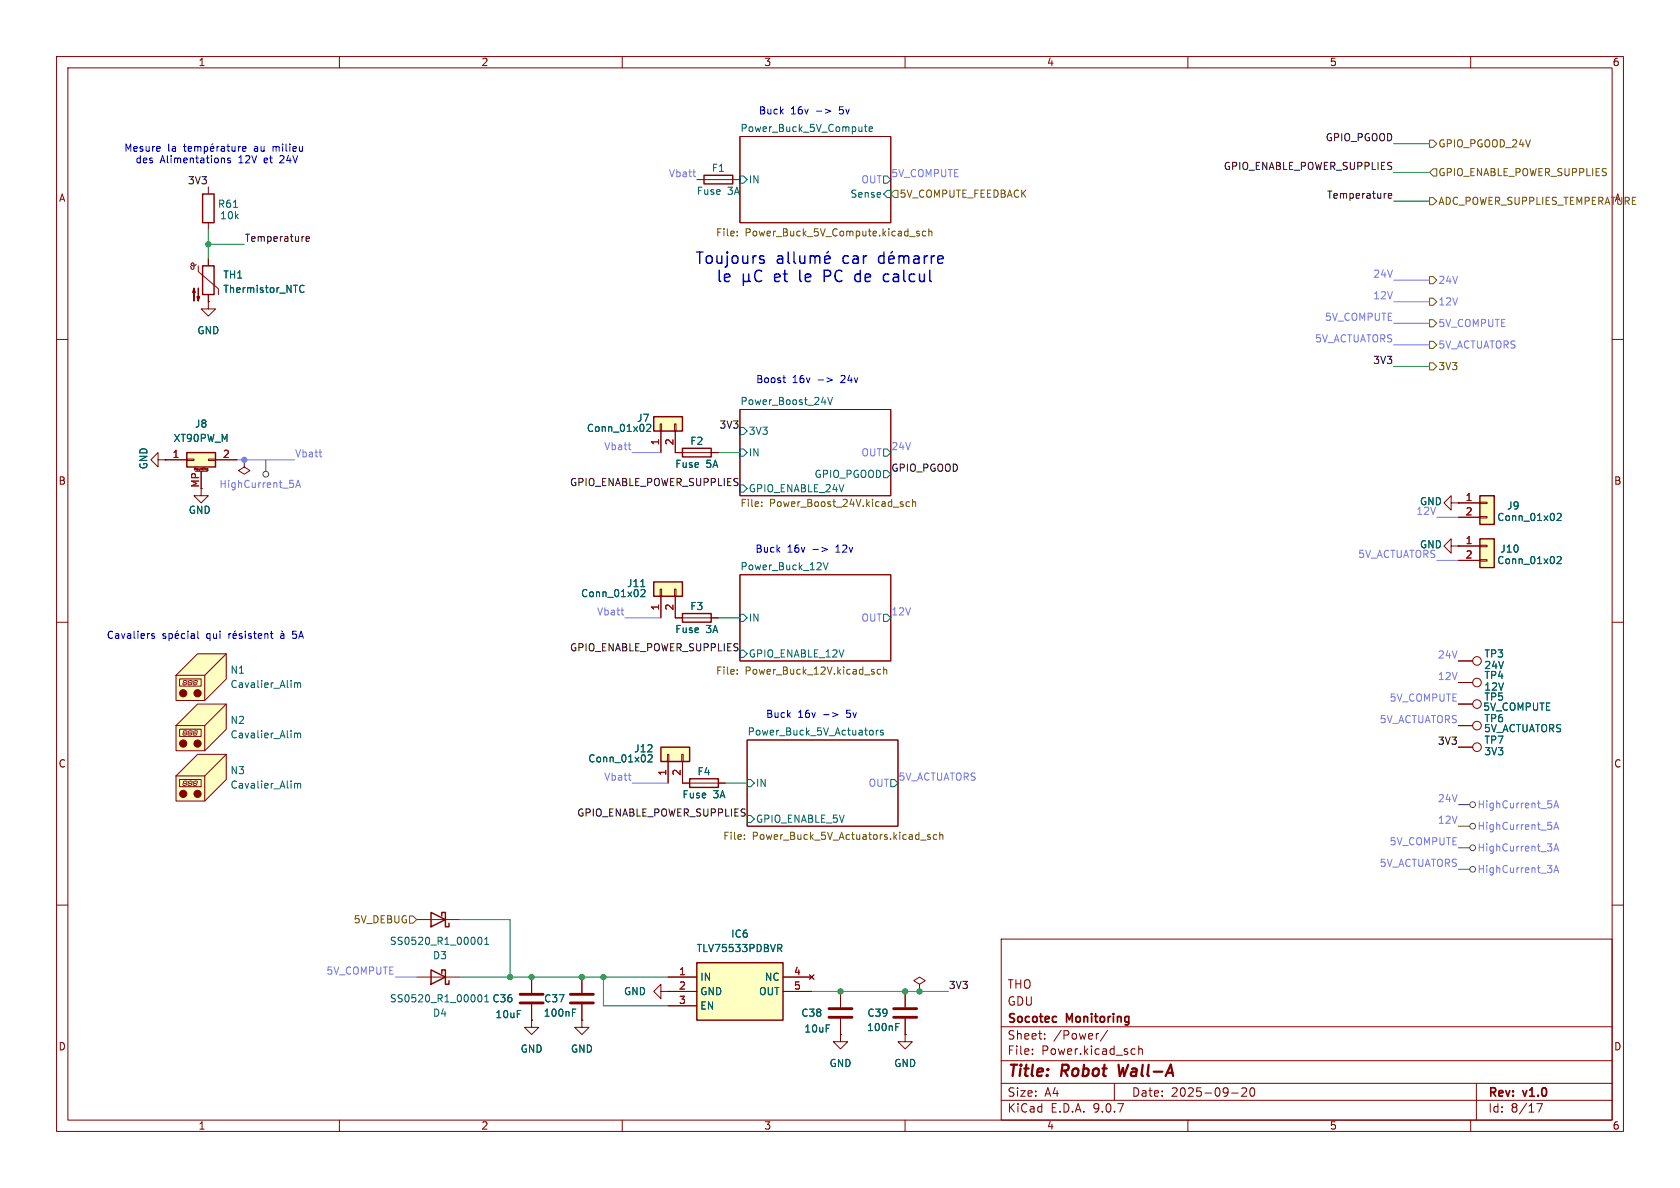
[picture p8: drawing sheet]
<svg xmlns="http://www.w3.org/2000/svg" width="297mm" height="210mm" viewBox="0 0 297 210" stroke-linecap="round" stroke-linejoin="round" font-family="sans-serif">
<g fill="none" stroke="#840000" stroke-width=".18">
<path d="M10 10h277v190h-277zM12 12h273v186h-273zM60 10v2M110 10v2M160 10v2M210 10v2M260 10v2M130.8 24.1h26.7v15.3h-26.7zM10 60h2M130.8 72.4h26.7v15.2h-26.7zM285 60h2M43.2 81.3v1.3l1 .6-1 .6-1-.6 1-.6"/>
<path d="M43.2 81.3h.1M10 110h2M130.8 101.6h26.7v15.2h-26.7zM285 110h2M132.1 130.8h26.6v15.3h-26.6zM10 160h2M116.8 175.3v-1.3l-1.2 1.3 1.2 1.2v-1.2h1.3M118.1 175.3h.1M177 166h108v32h-108zM285 160h2M60 198v2M110 198v2"/>
<path d="M160 198v2M177 194.5h108M177 191.5h108M177 187.5h108M177 181.5h108M182.5 186.3v.1M182.5 185.5v.1M184.7 183.6v.1M184.7 182.8v.1M194.2 182.7l-.2 .1M195.8 182.1l-1.3 2M197 191.5v3"/>
<path d="M200.2 185.4l.5 .1M200.7 186.3l-.5 .1M201.3 185.5l.2-.1 .4 .1 .1 .9M201.3 184.9v1.5M210 198v2M217.7 193.2h1.2M219.5 192.4l.6-.1 .2 .1 .1 .3-.9 1.1h.9M221.1 192.4l.2-.1a.81 .81 0 0 1 .6 .6 .81 .81 0 0 1-.3 .8l-.1 .1a.81 .81 0 0 1-.4-1.4zM260 198v2M261 191.5v6.5M271.7 195.1h1l-.7 1.5"/>
</g>
<path d="M197.7 188.2l.3 2 .5-1.4" fill="none" stroke="#840000" stroke-width=".4"/>
<g fill="none" stroke="#006464" stroke-width=".18">
<path d="M130.8 31.1h.6l.7 .7-.7 .6h-.6zM152.8 22.4h.5M153 22v1.1l.3 .2M153.6 22.8l.7-.1-.1-.2-.4-.1-.2 .2 .1 .6h.5M156.2 31.1h.6l.7 .7-.7 .6h-.6zM156.8 33.7h.7v1.2h-.7l-.6-.6zM130.8 79.4h.6l.7 .6-.7 .6h-.6zM130.8 75.6h.6l.7 .6-.7 .6h-.6zM146.3 70.2l.5 1.3 .4-1.3M156.2 79.4h.6l.7 .6-.7 .6h-.6zM130.8 85.7h.6l.7 .7-.7 .6h-.6zM145.5 99.5l.5 1.2 .4-1.2"/>
<path d="M156.2 83.2h.6l.7 .6-.7 .7h-.6zM130.8 108.6h.6l.7 .6-.7 .7h-.6zM130.8 114.9h.6l.7 .7-.7 .6h-.6zM156.2 108.6h.6l.7 .6-.7 .7h-.6zM132.1 137.8h.6l.6 .6-.6 .7h-.6zM154.1 129.1l.3 .2v.4l-.3 .2M154.9 129.1v.8M155.3 129.1l-.4 .2M156.1 129.1h-.3l-.2 .2 .1 .2 .4 .1v.3h-.5M157.5 137.8h.6l.6 .6-.6 .7h-.6zM132.1 144.1h.6l.6 .7-.6 .6h-.6z"/>
</g>
<g fill="none" stroke="#725600" stroke-width=".18">
<path d="M130.3 41.6v.1M130.3 40.9v.1M162.5 40.9h-.3l-.2 .1 .1 .2 .4 .1v.3h-.5M163.7 40.9h-.4l-.2 .2 .1 .5h.5M164.2 41l.2-.1h.3l.1 .8M164.2 40.4v1.3M134.7 89.4v.1M134.7 88.8v.1M159.5 89.1l.2 .2-.2 .2M159.5 88.7l.1 .1M160.8 88.8l-.4-.1-.2 .2 .1 .6h.5M161.3 88.8l.2-.1 .3 .1 .1 .7"/>
<path d="M161.3 88.3v1.2M130.3 118.4v.1M130.3 119.1v.1M155.7 118.4l-.4-.1-.2 .3 .1 .5h.5M156.2 118.5l.2-.2 .3 .1 .1 .8M156.2 117.9v1.3M131.6 148.3v.1M131.6 147.6v.1M162.8 148.5h.9M164.5 147.6l-.4-.1-.1 .2v.2l.5 .1v.3h-.5M165.6 147.6l-.4-.1-.2 .3 .1 .5h.5M166.1 147.7l.2-.2 .3 .1 .1 .8"/>
<path d="M166.1 147.1v1.3"/>
</g>
<path d="M123.2 170.2h15.2v10.1h-15.2z" fill="#ffffc2"/>
<path d="M123.2 170.2h15.2v10.1h-15.2z" fill="none" stroke="#840000" stroke-width=".25"/>
<g fill="none" stroke="#840000" stroke-width=".18">
<path d="M27.9 81.3v-1.3l-1.2 1.3 1.2 1.3v-1.3h1.3M29.2 81.3h.1M35.6 86.4v1.2h1.2l-1.2 1.3-1.3-1.3h1.3M94 172.7v2.8M94 177.5v2.8M102.9 172.7v2.8M102.9 177.5v2.8M118.1 172.7h5.1M118.1 175.3h5.1M118.1 177.8h5.1M138.4 172.7h5.1M138.4 175.3h5.1"/>
<path d="M143.1 172.3l.8 .8M143.9 172.3l-.8 .8M102.9 180.3v1.3h1.2l-1.2 1.3-1.3-1.3h1.3M102.9 180.3h.1"/>
</g>
<path d="M101.2 179h.4M101.2 178.4h.6M137.5 166.9h.5l.2 .3-.1 .4h-.6M137.8 167.6l.4 .6" fill="none" stroke="#006464" stroke-width=".18"/>
<path d="M91.9 175.8h4.1M91.9 177.3h4.1M100.8 175.8h4.1M100.8 177.3h4.1" fill="none" stroke="#840000" stroke-width=".51"/>
<path d="M34.9 115.6h5.1v4.4l-3.8 3.8h-5.1v-4.4z" fill="#ffffc2"/>
<g fill="none" stroke="#840000" stroke-width=".18">
<path d="M34.9 115.6h5.1v4.4l-3.8 3.8h-5.1v-4.4zM36.2 119.4v4.4M40 115.6l-3.8 3.8h-5.1M31.7 120h3.9v1.3h-3.9zM32.4 120.8l-.1 .2M32.4 121.1h.4M32.5 120.3l-.1 .3M32.5 120.7h.3M32.6 120.3h.3M33 120.8l-.1 .2M33.1 120.3l-.1 .3M33.3 120.8l-.1 .2"/>
<path d="M33.3 121.1h.4M33.4 120.3l-.1 .3M33.4 120.7h.3M33.5 120.3h.3M33.9 120.8l-.1 .2M34 120.3l-.1 .3M34.2 120.8l-.1 .2M34.2 121.1h.4M34.3 120.3l-.1 .3M34.3 120.7h.3M34.4 120.3h.3M34.8 120.8l-.1 .2"/>
<path d="M34.9 120.3l-.1 .3"/>
</g>
<g fill="#840000" stroke="#840000" stroke-width=".18">
<circle cx="32.4" cy="122.6" r=".63"/>
<circle cx="34.9" cy="122.6" r=".63"/>
</g>
<path d="M52.1 120.8l.3-.1 .2 .2M52.6 120.9l.2-.2 .3 .1v.7M52.6 120.9v.6" fill="none" stroke="#006464" stroke-width=".18"/>
<path d="M34.9 133.4h5.1v4.4l-3.8 3.8h-5.1v-4.4z" fill="#ffffc2"/>
<g fill="none" stroke="#840000" stroke-width=".18">
<path d="M31.7 137.8h3.9v1.3h-3.9zM32.4 138.5l-.1 .2M32.4 138.8h.4M32.5 138.1l-.1 .3M32.5 138.5h.3M32.6 138.1h.3M33 138.5l-.1 .3M33.1 138.1l-.1 .3M33.3 138.5l-.1 .2M33.3 138.8h.4M33.4 138.1l-.1 .3M33.4 138.5h.3"/>
<path d="M33.5 138.1h.3M33.9 138.5l-.1 .3M34 138.1l-.1 .3M34.2 138.5l-.1 .2M34.2 138.8h.4M34.3 138.1l-.1 .3M34.3 138.5h.3M34.4 138.1h.3M34.8 138.5l-.1 .3M34.9 138.1l-.1 .3M34.9 133.4h5.1v4.4l-3.8 3.8h-5.1v-4.4zM36.2 137.2v4.4"/>
<path d="M40 133.4l-3.8 3.8h-5.1"/>
</g>
<g fill="#840000" stroke="#840000" stroke-width=".18">
<circle cx="32.4" cy="140.3" r=".63"/>
<circle cx="34.9" cy="140.3" r=".63"/>
</g>
<path d="M52.1 138.6l.3-.1 .2 .2M52.6 138.7l.2-.2h.3v.8M52.6 138.7v.6" fill="none" stroke="#006464" stroke-width=".18"/>
<path d="M34.9 124.5h5.1v4.4l-3.8 3.8h-5.1v-4.4z" fill="#ffffc2"/>
<g fill="none" stroke="#840000" stroke-width=".18">
<path d="M256.5 96.5v-1.2l-1.2 1.2 1.2 1.3v-1.3h1.3M257.8 96.5h.1M31.7 128.9h3.9v1.3h-3.9zM32.4 129.6l-.1 .2M32.4 129.9h.4M32.5 129.2l-.1 .3M32.5 129.6h.3M32.6 129.2h.3M33 129.6l-.1 .3M33.1 129.2l-.1 .3M33.3 129.6l-.1 .2M33.3 129.9h.4"/>
<path d="M33.4 129.2l-.1 .3M33.4 129.6h.3M33.5 129.2h.3M33.9 129.6l-.1 .3M34 129.2l-.1 .3M34.2 129.6l-.1 .2M34.2 129.9h.4M34.3 129.2l-.1 .3M34.3 129.6h.3M34.4 129.2h.3M34.8 129.6l-.1 .3M34.9 129.2l-.1 .3"/>
<path d="M34.9 124.5h5.1v4.4l-3.8 3.8h-5.1v-4.4zM36.2 128.3v4.4M40 124.5l-3.8 3.8h-5.1M120.6 138.4h7.7"/>
</g>
<g fill="#840000" stroke="#840000" stroke-width=".18">
<circle cx="32.4" cy="131.4" r=".63"/>
<circle cx="34.9" cy="131.4" r=".63"/>
</g>
<path d="M52.1 129.7l.3-.1 .2 .2M52.6 129.8l.2-.2 .3 .1v.7M52.6 129.8v.6" fill="none" stroke="#006464" stroke-width=".18"/>
<path d="M121.9 137.7h5.1v1.5h-5.1z" fill="none" stroke="#840000" stroke-width=".25"/>
<path d="M261.6 87.6h2.6v5.1h-2.6z" fill="#ffffc2"/>
<path d="M120.6 79.2h5.1v1.6h-5.1zM261.6 87.6h2.6v5.1h-2.6zM76.2 171.5l2.5 1.2-2.5 1.3zM78.1 172.1v-.6h.6v2.5h.7v-.6" fill="none" stroke="#840000" stroke-width=".25"/>
<path d="M119.4 80h7.6M257.8 88.9h3.8M257.8 91.4h3.8M261.6 88.8h1.3v.2h-1.3zM261.6 91.3h1.3v.3h-1.3zM73.7 172.7h7.6" fill="none" stroke="#840000" stroke-width=".18"/>
<path d="M275.3 90.9l.5-.2 .2 .4-.8 .9h.8M84.5 176.1l.3-.3a.68 .68 0 0 1 .4 .7 .68 .68 0 0 1-.4 .6l-.3-.2M85.7 177.1h.7M85.7 176.2l.3-.4v1.3" fill="none" stroke="#006464" stroke-width=".18"/>
<path d="M261.6 95.3h2.6v5h-2.6z" fill="#ffffc2"/>
<path d="M261.6 95.3h2.6v5h-2.6zM76.2 161.3l2.5 1.3-2.5 1.2zM78.1 161.9v-.6h.6v2.5h.7v-.6" fill="none" stroke="#840000" stroke-width=".25"/>
<g fill="none" stroke="#840000" stroke-width=".18">
<path d="M257.8 96.5h3.8M257.8 99.1h3.8M261.6 96.4h1.3v.2h-1.3zM261.6 98.9h1.3v.3h-1.3zM257.8 120.7h2.5M73.7 162.6h7.6M148.6 182.9v1.3h1.3l-1.3 1.2-1.3-1.2h1.3M148.6 182.9h.1M160 182.9v1.3h1.3l-1.3 1.2-1.3-1.2h1.3M160 182.9h.1"/>
<circle cx="261.1" cy="120.6" r=".76"/>
</g>
<path d="M275.3 98.5l.5-.1 .2 .3-.8 .9h.8M84.5 165.9l.3-.2a.68 .68 0 0 1 .4 .6 .68 .68 0 0 1-.4 .6l-.3-.2M85.7 166.9h.7M85.7 166l.3-.3v1.2" fill="none" stroke="#006464" stroke-width=".18"/>
<path d="M116.8 132.1h5.1v2.5h-5.1z" fill="#ffffc2"/>
<path d="M124.5 31h5v1.5h-5zM120.6 108.5h5.1v1.5h-5.1zM116.8 132.1h5.1v2.5h-5.1z" fill="none" stroke="#840000" stroke-width=".25"/>
<g fill="none" stroke="#840000" stroke-width=".18">
<path d="M123.2 31.8h7.6M256.5 88.9v-1.3l-1.2 1.3 1.2 1.3v-1.3h1.3M257.8 88.9h.1M119.4 109.2h7.6M257.8 116.8h2.5M118 133.4h.2v1.2h-.2zM118.1 134.6v3.8M120.5 133.4h.3v1.2h-.3zM120.6 134.6v3.8M257.8 128.3h2.5M257.8 132.1h2.5M257.8 124.5h2.5"/>
<path d="M148.6 175.3v2.8M160 175.3v2.8M162.6 174l1-.6-1-.7-1.1 .7 1.1 .6v1.3M162.6 175.3h.1M94 180.3v1.3h1.2l-1.2 1.3-1.3-1.3h1.3M94 180.3h.1M148.6 180.1v2.8M160 180.1v2.8"/>
<circle cx="261.1" cy="116.8" r=".76"/>
<circle cx="261.1" cy="124.5" r=".76"/>
<circle cx="261.1" cy="128.3" r=".76"/>
<circle cx="261.1" cy="132.1" r=".76"/>
</g>
<path d="M115.3 133.8l-.8 .9h.8M158.4 181.5h.4M158.4 180.9h.6" fill="none" stroke="#006464" stroke-width=".18"/>
<path d="M146.6 178.3h4M146.6 179.8h4M158 178.3h4.1M158 179.8h4.1" fill="none" stroke="#840000" stroke-width=".51"/>
<path d="M115.6 102.9h5v2.5h-5z" fill="#ffffc2"/>
<path d="M115.6 102.9h5v2.5h-5z" fill="none" stroke="#840000" stroke-width=".25"/>
<path d="M116.7 104.1h.3v1.3h-.3zM116.8 105.4v3.8M119.3 104.1h.2v1.3h-.2zM119.4 105.4v3.8" fill="none" stroke="#840000" stroke-width=".18"/>
<path d="M113.3 103.7h.7M113.8 104.2l.2 .3v.3l-.8 .7h.8" fill="none" stroke="#006464" stroke-width=".18"/>
<path d="M33 80h5.1v2.6h-5.1z" fill="#ffffc2"/>
<path d="M35.8 34.3h2v5.1h-2zM35.8 47h2v5.1h-2zM33 80h5.1v2.6h-5.1z" fill="none" stroke="#840000" stroke-width=".25"/>
<g fill="none" stroke="#840000" stroke-width=".18">
<path d="M36.8 33v1.3M36.8 39.4v1.2M33.7 47.1l.1 .4 .2 .1M33.8 46.7l.2-.2 .3 .2v.7l-.3 .2M33.8 46.7l.1 .2 .3 .1 .5-.3M35.1 47v1l3.5 3.1v1M36.8 53.3v1.3h1.3l-1.3 1.3-1.2-1.3h1.2M36.8 53.3h.1M36.8 45.7v1.3M36.8 52.1v1.2M29.2 81.3h3.8M33 81.2h1.3v.2h-1.3z"/>
<path d="M34.4 83.1v-.4l.1 .3 .1-.3v.4M34.5 83.3h2.1M35.6 83.3v3.1M35.8 82.7v.3M36.1 82.7h-.1M36.1 82.7v.1M36.6 82.9v.2h.1M36.6 82.9h.1M36.7 82.8l-.1 .1M36.7 82.8v.1M36.7 82.8v.4h-.1M36.7 83.1h.1"/>
<path d="M36.8 81.2h1.3v.2h-1.3zM38.1 81.3h3.8"/>
</g>
<path d="M41.3 36.6h.7M53 51.2l.2 .4 .3 .1 .3-.1M53.8 50.5l-.3-.1-.3 .1-.2 .5" fill="none" stroke="#006464" stroke-width=".18"/>
<g fill="#840000" stroke="#840000" stroke-width=".18">
<path d="M34.3 50.9l.2 .8h-.5l.3-.8v2.3z"/>
<path d="M35.1 50.9v2.3l-.3-.7h.5l-.2 .7z"/>
</g>
<path d="M115.6 73.7h5v2.5h-5z" fill="#ffffc2"/>
<path d="M115.6 73.7h5v2.5h-5z" fill="none" stroke="#840000" stroke-width=".25"/>
<g fill="none" stroke="#840000" stroke-width=".18">
<path d="M36.8 53.3h.1M36.8 45.7v1.3M36.8 52.1v1.2M116.7 74.9h.3v1.3h-.3zM116.8 76.2v3.8M119.3 74.9h.2v1.3h-.2zM119.4 76.2v3.8h1.2M29.2 81.3h.1M29.2 81.3h3.8M35.6 83.3v3.1M38.1 81.3h3.8M43.2 81.3h.1"/>
<path d="M125.7 80h1.3M257.8 88.9h.1M257.8 96.5h.1M257.8 88.9h3.8M257.8 91.4h3.8M257.8 96.5h3.8M257.8 99.1h3.8M116.8 105.4v3.8M119.4 105.4v3.8h1.2M125.7 109.2h1.3M257.8 116.8h2.5M118.1 134.6v3.8"/>
<path d="M120.6 134.6v3.8h1.3M127 138.4h1.3M257.8 120.7h2.5M257.8 124.5h2.5M257.8 132.1h2.5M257.8 128.3h2.5M94 172.7v2.8M94 177.5v2.8M102.9 172.7v2.8M102.9 177.5v2.8M118.1 175.3h.1M118.1 172.7h5.1"/>
<path d="M118.1 175.3h5.1M118.1 177.8h5.1M138.4 172.7h5.1M138.4 175.3h5.1M143.1 172.3l.8 .8M143.9 172.3l-.8 .8M148.6 175.3v2.8M160 175.3v2.8M162.6 175.3h.1M94 180.3h.1M102.9 180.3h.1M148.6 182.9h.1"/>
<path d="M148.6 180.1v2.8M160 182.9h.1M160 180.1v2.8"/>
</g>
<g fill="none" stroke="#006464" stroke-width=".18">
<path d="M53 51.2l.2 .4 .3 .1 .3-.1M53.8 50.5l-.3-.1-.3 .1-.2 .5M114.9 75.1l.2 .1-.1 .3-.7 .8h.8M275.3 90.9l.5-.2 .2 .4-.8 .9h.8M275.3 98.5l.5-.1 .2 .3-.8 .9h.8M113.3 103.7h.7M113.8 104.2l.2 .3v.3l-.8 .7h.8M115.3 133.8l-.8 .9h.8M101.2 179h.4M101.2 178.4h.6M137.5 166.9h.5l.2 .3-.1 .4h-.6M137.8 167.6l.4 .6"/>
<path d="M158.4 181.5h.4M158.4 180.9h.6"/>
</g>
<g fill="none" stroke="#484848" stroke-width=".18">
<path d="M47 81.3v2M257.8 146.1h2M257.8 142.2h2M257.8 149.9h2M257.8 153.7h2"/>
<circle cx="47" cy="83.8" r=".51"/>
<circle cx="260.3" cy="146.1" r=".51"/>
<circle cx="260.3" cy="142.2" r=".51"/>
<circle cx="260.3" cy="149.9" r=".51"/>
<circle cx="260.3" cy="153.7" r=".51"/>
</g>
<g fill="none" stroke="#7678f1" stroke-width=".18">
<path d="M122.5 30.4h.5M122.8 31.2h.2M246.4 53.3h6.3M246.4 49.5h6.3M246.4 57.2h6.3M56.4 79.9h.5M111.1 78.7h.4M111.4 79.5h.1M246.4 61h6.3M41.9 81.3h10.2M52.3 86.2l.4-1.3 .4 1.3M52.4 85.8h.6"/>
<path d="M56.8 80.8h.1M111.8 80h5M254 91.4h3.8M254 99.1h3.8M109.8 107.9h.5M110.1 108.7h.2M110.5 109.2h6.3M111.1 137.1h.4M111.4 137.9h.1M111.8 138.4h6.3M274.7 146.6l.4-1.2 .4 1.2M274.7 142.8l.4-1.3 .4 1.3"/>
<path d="M274.7 150.4l.4-1.2 .4 1.2M274.7 154.2l.4-1.2 .4 1.2M274.8 146.3h.6M274.8 142.5h.6M274.8 150.1h.6M274.8 153.9h.6M69.8 172.7h3.9"/>
</g>
<path d="M158.1 33.7h.6v1.2h-.6l-.6-.6zM252.7 34.9h.7l.6 .7-.6 .6h-.7zM252.7 24.8h.7l.6 .6-.6 .6h-.7zM253.4 29.8h.6v1.3h-.6l-.7-.6zM252.7 48.9h.7l.6 .6-.6 .7h-.7zM252.7 56.5h.7l.6 .7-.6 .6h-.7zM252.7 52.7h.7l.6 .6-.6 .7h-.7zM252.7 60.3h.7l.6 .7-.6 .6h-.7zM252.7 64.1h.7l.6 .7-.6 .6h-.7zM72.4 161.9h.6l.7 .7-.7 .6h-.6z" fill="none" stroke="#725600" stroke-width=".18"/>
<path d="M245.4 34.6l.6-.1v-.2l-.4-.1-.2 .2 .1 .6h.5M54.1 42.2l.6-.1-.1-.2-.3-.1-.2 .2 .1 .6h.4" fill="none" stroke="#0f0f0f" stroke-width=".18"/>
<g fill="none" stroke="#009600" stroke-width=".18">
<path d="M246.4 30.5h6.3M246.4 35.6h6.3M246.4 25.4h6.3M36.8 40.6v5.1M36.8 43.2h6.4M246.4 64.8h6.3M127 80h3.8M127 109.2h3.8M128.3 138.4h3.8M81.3 172.7h36.8M81.3 162.6h8.9v10.1M106.7 172.7v5.1h11.4"/>
<path d="M143.5 175.3h24.1"/>
</g>
<g fill="none" stroke="#0000c2" stroke-width=".18">
<path d="M144.3 19.7h1M145.9 19.3l1 .4-1 .3M28.3 26v.2l-.6 .1M32.4 25.9h.5M32.6 25.5v1.1l.3 .1M33.3 26.3l.6-.1-.1-.2-.3-.1-.2 .2v.6h.5M34.4 26l.4-.1 .2 .2M34.4 25.9v.8M35 26.1v.6M35 26.1l.1-.2 .4 .1v.7M36.1 26l.4-.1 .2 .2-.1 .6h-.5M36.1 25.9v1.3"/>
<path d="M37.2 26.3l.6-.1-.1-.2-.3-.1-.2 .2 .1 .6h.4M37.6 25.4l-.2 .2M38.4 25.9v.8M38.7 25.9l-.3 .2M39.1 26h.5l.1 .7M39.3 27.9l.4 .2v.7M39.7 26.2l-.4 .1-.2 .1 .2 .3h.4M40.1 25.9h.5M40.3 25.5v1.1l.3 .1M40.7 28l-.3-.1-.2 .2 .1 .2 .4 .1v.3h-.5M41 25.9l.1 .8h.3l.2-.1M41.6 25.9v.8"/>
<path d="M42.2 25.9v.8M42.5 25.9l-.3 .2M42.9 26.3l.6-.1-.1-.2-.3-.1-.2 .2 .1 .6h.4M48.3 26l.3-.1 .2 .2M48.3 25.9v.8M48.8 26.1l.2-.2 .3 .1 .1 .7M48.8 26.1v.6M50 25.5v.1M50 25.9v.8M50.6 25.5v1.1l.2 .1M51.2 25.5v.1M51.2 25.9v.8"/>
<path d="M51.8 26.3l.6-.1-.1-.2-.3-.1-.2 .2v.6h.5M52.9 25.9l.1 .8h.3l.2-.1M53.5 25.9v.8M138.4 66.8h.5M138.6 67.6h.3M144.6 67.2h1M146.2 66.8l1 .4-1 .3M143.7 97.1h1M145.3 96.8l1 .3-1 .4M27.3 112.1l-.3-.1-.2 .2 .1 .2 .4 .1v.3h-.5M29.3 112.1l-.3-.1-.2 .2 .1 .2 .4 .1v.3h-.5M29.9 112.1l.3-.1 .3 .2-.1 .6h-.5"/>
<path d="M29.9 112v1.3M31 112.4l.6-.1-.1-.2-.3-.1-.2 .2v.6h.5M31.4 111.5l-.2 .2M32.7 112.1l-.4-.1-.2 .2 .1 .6h.5M33.2 111.6v.1M33.2 112v.9M33.8 112.1h.5l.1 .8M34.4 112.3l-.5 .1-.1 .1 .1 .4 .5-.1M35 111.6v1.1l.1 .2M40.5 112v.9M40.8 112l-.3 .2M41.2 112.4l.6-.1-.1-.2-.3-.1-.2 .2 .1 .6h.4"/>
<path d="M41.6 111.5l-.2 .2M42.8 112.1l-.3-.1-.2 .2v.2l.5 .1v.3h-.5M43.4 111.6v.1M43.4 112v.9M44.4 112.1l-.3-.1-.2 .2 .1 .2 .4 .1v.3h-.5M44.8 112h.5M45 111.6v1.1l.3 .2M45.7 112.4l.6-.1-.1-.2-.4-.1-.1 .2v.6h.5M46.8 112.1l.2-.1 .3 .1 .1 .8M46.8 112v.9M47.8 112h.5M48 111.6v1.1l.3 .2"/>
<path d="M49.7 112.1h.4l.1 .8M49.8 111.5l.2 .2M50.2 112.3l-.4 .1-.2 .1 .2 .4 .4-.1M51.7 112.7l.2 .2M52.4 111.6h-.6l-.1 .6 .2-.1M145.6 126.3h1M147.2 126l.9 .3-.9 .4"/>
</g>
<g fill="none" stroke="#0000c2" stroke-width=".25">
<path d="M131.4 48.4v2M131.4 49.5l.3 .3h.4l.3-.3M132.4 49.5l.3 .3M132.4 48.4v1.1M133.5 48.2a1 1 0 0 0 .8 1.6l.4-.2M137.5 45.3l.2-.1 .6 .1 .1 1.3M138.4 45.7l-.7 .1a.39 .39 0 0 0-.3 .4 .39 .39 0 0 0 .3 .4l.7-.1M139.3 44.6v1.7l.3 .3M140.4 44.6v1.7l.3 .3M141.4 45.2l.1 1.3a.54 .54 0 0 0 .8-.1M142.3 45.2v1.4M143.2 45.4a.5 .5 0 0 1 .9 .1"/>
<path d="M143.2 45.2v1.4M144.1 45.5l.3-.3 .4 .1 .1 1.3M144.1 45.5v1.1M145.7 48.8h.8M145.8 45.9l.9-.2v-.4l-.6-.1-.3 .3 .1 1 .2 .1 .6-.1M146.5 44.5l-.3 .2M146.5 47.8h-.8v2M151.2 49.6l.3 .2M151.5 48.4l-.3 .2M156.3 45.3l-.6-.1-.4 .4v.6l.2 .3 .2 .1 .6-.1M156.3 44.6v2M156.4 49.7l.5 .1"/>
<path d="M156.9 48.4l-.5 .1M157.1 45.9l1-.2-.1-.4-.6-.1-.3 .3 .1 1 .2 .1 .6-.1M157.8 44.5l-.3 .2M158.9 45.4a.5 .5 0 0 1 .9 .1M158.9 45.2v1.4M159.8 45.5l.3-.3 .5 .1 .1 1.3M159.8 45.5v1.1M161.6 45.3l.2-.1 .6 .1 .1 1.3M162.5 45.7l-.7 .1a.39 .39 0 0 0-.3 .4 .39 .39 0 0 0 .3 .4l.7-.1M163.4 45.2v1.4M164 45.2a.51 .51 0 0 0-.6 .4M164.7 45.2v1.4"/>
<path d="M165.2 45.2a.51 .51 0 0 0-.5 .4M165.8 45.9l.9-.2v-.4l-.6-.1-.3 .3 .1 1 .2 .1 .6-.1"/>
</g>
<g fill="#009600" stroke="#009600" stroke-width=".18">
<circle cx="102.9" cy="172.7" r=".46"/>
<circle cx="106.7" cy="172.7" r=".46"/>
<circle cx="90.2" cy="172.7" r=".46"/>
<circle cx="94" cy="172.7" r=".46"/>
<circle cx="148.6" cy="175.3" r=".46"/>
<circle cx="160" cy="175.3" r=".46"/>
<circle cx="162.6" cy="175.3" r=".46"/>
<circle cx="36.8" cy="43.2" r=".46"/>
</g>
<circle cx="43.2" cy="81.3" r=".46" fill="#7678f1" stroke="#7678f1" stroke-width=".18"/>
<g font-size="2.8" fill="#0000c2">
<text x="122.8" y="47">Toujours</text>
<text x="149.2" y="47">car</text>
<text x="126.5" y="50.2">le</text>
<text x="137.1" y="50.2">et</text>
<text x="141.8" y="50.2">le</text>
<text x="146.5" y="50.2">PC</text>
<text x="152.4" y="50.2">de</text>
<text x="157.8" y="50.2">calcul</text>
</g>
<g font-size="2.8" fill="#840000">
<text x="178" y="190.9">Title:</text>
<text x="187.7" y="190.9">Robot</text>
<text x="198.6" y="190.9">Wall-A</text>
</g>
<g font-size="2.1" fill="#840000">
<text x="178" y="178">GDU</text>
<text x="178" y="175">THO</text>
<text x="178" y="184">Sheet:</text>
<text x="178" y="181.2">Socotec</text>
<text x="186.2" y="184">/Power/</text>
<text x="188.6" y="181.2">Monitoring</text>
<text x="178" y="186.7">File:</text>
<text x="184.1" y="186.7">Power.kicad_sch</text>
<text x="178" y="196.9">KiCad</text>
<text x="178" y="194.1">Size:</text>
<text x="184.7" y="194.1">A4</text>
<text x="185.7" y="196.9">E.D.A.</text>
<text x="193.3" y="196.9">9.0.7</text>
<text x="200" y="194.1">Date:</text>
<text x="207" y="194.1">2025-09-20</text>
<text x="263" y="194.3">Rev:</text>
<text x="263" y="196.9">Id:</text>
<text x="267.1" y="196.9">8/17</text>
<text x="269.4" y="194.3">v1.0</text>
</g>
<g font-size="1.8" fill="#840000">
<text x="35" y="11.9">1</text>
<text x="85" y="11.9">2</text>
<text x="135" y="11.9">3</text>
<text x="185" y="11.9">4</text>
<text x="235" y="11.9">5</text>
<text x="285" y="11.9">6</text>
<text x="10.3" y="35.9">A</text>
<text x="10.3" y="85.9">B</text>
<text x="285.3" y="85.9">B</text>
<text x="10.3" y="135.9">C</text>
<text x="285.3" y="135.9">C</text>
<text x="10.3" y="185.9">D</text>
<text x="285.3" y="185.9">D</text>
<text x="35" y="199.9">1</text>
<text x="85" y="199.9">2</text>
<text x="135" y="199.9">3</text>
<text x="185" y="199.9">4</text>
<text x="235" y="199.9">5</text>
<text x="285" y="199.9">6</text>
</g>
<g font-size="1.8" fill="#006464">
<text x="130.8" y="23.4">Power_Buck_5V_Compute</text>
<text x="123.1" y="34.6">Fuse</text>
<text x="125.7" y="30.6">F1</text>
<text x="128.6" y="34.6">3A</text>
<text x="132.3" y="32.6">IN</text>
<text x="150.3" y="35.2">Sense</text>
<text x="38.4" y="36.9">R61</text>
<text x="38.8" y="39">10k</text>
<text x="39.4" y="49.4">TH1</text>
<text x="39.4" y="52">Thermistor_NTC</text>
<text x="34.8" y="59.3">GND</text>
<text x="130.8" y="71.7">Power_Boost_24V</text>
<text x="34.4" y="75.8">J8</text>
<text x="103.6" y="76.6">Conn_01x02</text>
<text x="112.5" y="74.8">J7</text>
<text x="132.3" y="77.1">3V3</text>
<text x="26.3" y="83.1" transform="rotate(-90 26.3 83.1)">GND</text>
<text x="30.6" y="78.3">XT90PW_M</text>
<text x="119.3" y="82.9">Fuse</text>
<text x="121.9" y="78.8">F2</text>
<text x="124.8" y="82.9">5A</text>
<text x="132.3" y="80.9">IN</text>
<text x="132.3" y="87.2">GPIO_ENABLE_24V</text>
<text x="143.9" y="84.7">GPIO_PGOOD</text>
<text x="250.9" y="89.5">GND</text>
<text x="33.3" y="91">GND</text>
<text x="250.3" y="91.1">12V</text>
<text x="264.6" y="92.3">Conn_01x02</text>
<text x="266.3" y="90.3">J9</text>
<text x="130.8" y="100.9">Power_Buck_12V</text>
<text x="250.9" y="97.1">GND</text>
<text x="264.6" y="99.9">Conn_01x02</text>
<text x="265.1" y="97.9">J10</text>
<text x="102.6" y="105.8">Conn_01x02</text>
<text x="110.8" y="104">J11</text>
<text x="119.3" y="112.1">Fuse</text>
<text x="121.9" y="108.1">F3</text>
<text x="124.8" y="112.1">3A</text>
<text x="132.3" y="110.1">IN</text>
<text x="40.6" y="119.3">N1</text>
<text x="132.3" y="116.4">GPIO_ENABLE_12V</text>
<text x="262.3" y="118.5">24V</text>
<text x="262.3" y="116.4">TP3</text>
<text x="40.6" y="121.8">Cavalier_Alim</text>
<text x="262.1" y="125.8">5V_COMPUTE</text>
<text x="262.3" y="122.3">12V</text>
<text x="262.3" y="120.2">TP4</text>
<text x="262.3" y="124.1">TP5</text>
<text x="40.6" y="130.7">Cavalier_Alim</text>
<text x="40.6" y="128.2">N2</text>
<text x="132.1" y="130.1">Power_Buck_5V_Actuators</text>
<text x="262.2" y="129.6">5V_ACTUATORS</text>
<text x="262.3" y="127.9">TP6</text>
<text x="262.3" y="131.7">TP7</text>
<text x="40.6" y="137.1">N3</text>
<text x="103.9" y="135">Conn_01x02</text>
<text x="112" y="133.2">J12</text>
<text x="123.2" y="137.3">F4</text>
<text x="262.3" y="133.7">3V3</text>
<text x="40.6" y="139.6">Cavalier_Alim</text>
<text x="120.5" y="141.3">Fuse</text>
<text x="126.1" y="141.3">3A</text>
<text x="133.5" y="139.3">IN</text>
<text x="133.5" y="145.6">GPIO_ENABLE_5V</text>
<text x="68.8" y="167.2">SS0520_R1_00001</text>
<text x="129.2" y="166">IC6</text>
<text x="76.4" y="169.8">D3</text>
<text x="123.1" y="168.5">TLV75533PDBVR</text>
<text x="123.7" y="173.6">IN</text>
<text x="135.1" y="173.6">NC</text>
<text x="68.8" y="177.4">SS0520_R1_00001</text>
<text x="76.4" y="179.9">D4</text>
<text x="87" y="177.4">C36</text>
<text x="96" y="179.9">100nF</text>
<text x="96.1" y="177.4">C37</text>
<text x="110.2" y="176.1">GND</text>
<text x="123.7" y="176.1">GND</text>
<text x="123.7" y="178.7">EN</text>
<text x="134.1" y="176.1">OUT</text>
<text x="141.6" y="179.9">C38</text>
<text x="153.2" y="179.9">C39</text>
<text x="87.5" y="180.2">10uF</text>
<text x="142.1" y="182.7">10uF</text>
<text x="153.2" y="182.5">100nF</text>
<text x="91.9" y="186.3">GND</text>
<text x="100.8" y="186.3">GND</text>
<text x="146.6" y="188.8">GND</text>
<text x="158" y="188.8">GND</text>
</g>
<g font-size="1.8" fill="#0000c2">
<text x="134.1" y="20.4">Buck</text>
<text x="139.8" y="20.4">16v</text>
<text x="148.6" y="20.4">5v</text>
<text x="21.9" y="27">Mesure</text>
<text x="23.9" y="29.1">des</text>
<text x="28.3" y="29.1">Alimentations</text>
<text x="29.6" y="27">la</text>
<text x="42.3" y="29.1">12V</text>
<text x="45.2" y="27">au</text>
<text x="47" y="29.1">et</text>
<text x="50" y="29.1">24V</text>
<text x="133.6" y="67.9">Boost</text>
<text x="140.1" y="67.9">16v</text>
<text x="148.9" y="67.9">24v</text>
<text x="133.5" y="97.9">Buck</text>
<text x="139.2" y="97.9">16v</text>
<text x="148" y="97.9">12v</text>
<text x="18.8" y="113.1">Cavaliers</text>
<text x="36.6" y="113.1">qui</text>
<text x="52.4" y="113.1">5A</text>
<text x="135.3" y="127.1">Buck</text>
<text x="141" y="127.1">16v</text>
<text x="149.9" y="127.1">5v</text>
</g>
<g font-size="1.8" fill="#0f0f0f">
<text x="234.3" y="25.1">GPIO_PGOOD</text>
<text x="33.1" y="32.7">3V3</text>
<text x="216.2" y="30.1">GPIO_ENABLE_POWER_SUPPLIES</text>
<text x="234.5" y="35.2">Temperature</text>
<text x="43.2" y="42.8">Temperature</text>
<text x="242.7" y="64.4">3V3</text>
<text x="127.1" y="75.9">3V3</text>
<text x="157.5" y="83.5">GPIO_PGOOD</text>
<text x="100.7" y="86">GPIO_ENABLE_POWER_SUPPLIES</text>
<text x="100.7" y="115.2">GPIO_ENABLE_POWER_SUPPLIES</text>
<text x="254.1" y="131.7">3V3</text>
<text x="101.9" y="144.4">GPIO_ENABLE_POWER_SUPPLIES</text>
<text x="167.6" y="174.9">3V3</text>
</g>
<g font-size="1.8" fill="#725600">
<text x="254.2" y="26.3">GPIO_PGOOD_24V</text>
<text x="158.9" y="35.2">5V_COMPUTE_FEEDBACK</text>
<text x="254.2" y="31.3">GPIO_ENABLE_POWER_SUPPLIES</text>
<text x="285.3" y="35.9">A</text>
<text x="254.2" y="36.4">ADC_POWER_SUPPLIES_TEMPERATURE</text>
<text x="126.5" y="42.1">File:</text>
<text x="131.7" y="42.1">Power_Buck_5V_Compute.kicad_sch</text>
<text x="254.2" y="65.6">3V3</text>
<text x="130.8" y="89.9">File:</text>
<text x="136" y="89.9">Power_Boost_24V.kicad_sch</text>
<text x="126.5" y="119.6">File:</text>
<text x="131.7" y="119.6">Power_Buck_12V.kicad_sch</text>
<text x="127.8" y="148.8">File:</text>
<text x="133" y="148.8">Power_Buck_5V_Actuators.kicad_sch</text>
<text x="62.4" y="163.4">5V_DEBUG</text>
</g>
<g font-size="1.8" fill="#7678f1">
<text x="118.1" y="31.4">Vbatt</text>
<text x="152.2" y="32.6">OUT</text>
<text x="157.5" y="31.4">5V_COMPUTE</text>
<text x="242.7" y="53">12V</text>
<text x="242.7" y="49.2">24V</text>
<text x="254.2" y="50.4">24V</text>
<text x="234.1" y="56.8">5V_COMPUTE</text>
<text x="254.2" y="58">5V_COMPUTE</text>
<text x="254.2" y="54.2">12V</text>
<text x="232.4" y="60.6">5V_ACTUATORS</text>
<text x="254.2" y="61.8">5V_ACTUATORS</text>
<text x="52.1" y="80.9">Vbatt</text>
<text x="106.7" y="79.7">Vbatt</text>
<text x="152.2" y="80.9">OUT</text>
<text x="157.5" y="79.7">24V</text>
<text x="38.7" y="86.5">HighCurrent_5A</text>
<text x="240" y="98.7">5V_ACTUATORS</text>
<text x="105.4" y="108.9">Vbatt</text>
<text x="152.2" y="110.1">OUT</text>
<text x="157.5" y="108.9">12V</text>
<text x="254.1" y="116.5">24V</text>
<text x="245.6" y="124.1">5V_COMPUTE</text>
<text x="254.1" y="120.3">12V</text>
<text x="243.8" y="127.9">5V_ACTUATORS</text>
<text x="106.7" y="138.1">Vbatt</text>
<text x="153.5" y="139.3">OUT</text>
<text x="158.7" y="138.1">5V_ACTUATORS</text>
<text x="254.1" y="141.9">24V</text>
<text x="261.1" y="143.1">HighCurrent_5A</text>
<text x="245.6" y="149.5">5V_COMPUTE</text>
<text x="254.1" y="145.7">12V</text>
<text x="261.1" y="146.9">HighCurrent_5A</text>
<text x="243.8" y="153.3">5V_ACTUATORS</text>
<text x="261.1" y="150.7">HighCurrent_3A</text>
<text x="261.1" y="154.5">HighCurrent_3A</text>
<text x="57.6" y="172.4">5V_COMPUTE</text>
</g>
<g font-size="1.8" fill="#a90000">
<text x="30.4" y="81">1</text>
<text x="39.3" y="81">2</text>
<text x="116.6" y="78.8" transform="rotate(-90 116.6 78.8)">1</text>
<text x="119.1" y="78.8" transform="rotate(-90 119.1 78.8)">2</text>
<text x="35.3" y="86.3" transform="rotate(-90 35.3 86.3)">MP</text>
<text x="259" y="88.6">1</text>
<text x="259" y="91.2">2</text>
<text x="259" y="96.3">1</text>
<text x="259" y="98.8">2</text>
<text x="116.6" y="108" transform="rotate(-90 116.6 108)">1</text>
<text x="119.1" y="108" transform="rotate(-90 119.1 108)">2</text>
<text x="117.9" y="137.2" transform="rotate(-90 117.9 137.2)">1</text>
<text x="120.4" y="137.2" transform="rotate(-90 120.4 137.2)">2</text>
<text x="119.9" y="172.5">1</text>
<text x="140.3" y="172.5">4</text>
<text x="119.9" y="175">2</text>
<text x="119.9" y="177.5">3</text>
<text x="140.3" y="175">5</text>
</g>
<text font-size=".5" fill="#840000" x="34.1" y="83.4">Mounting</text>
</svg>
